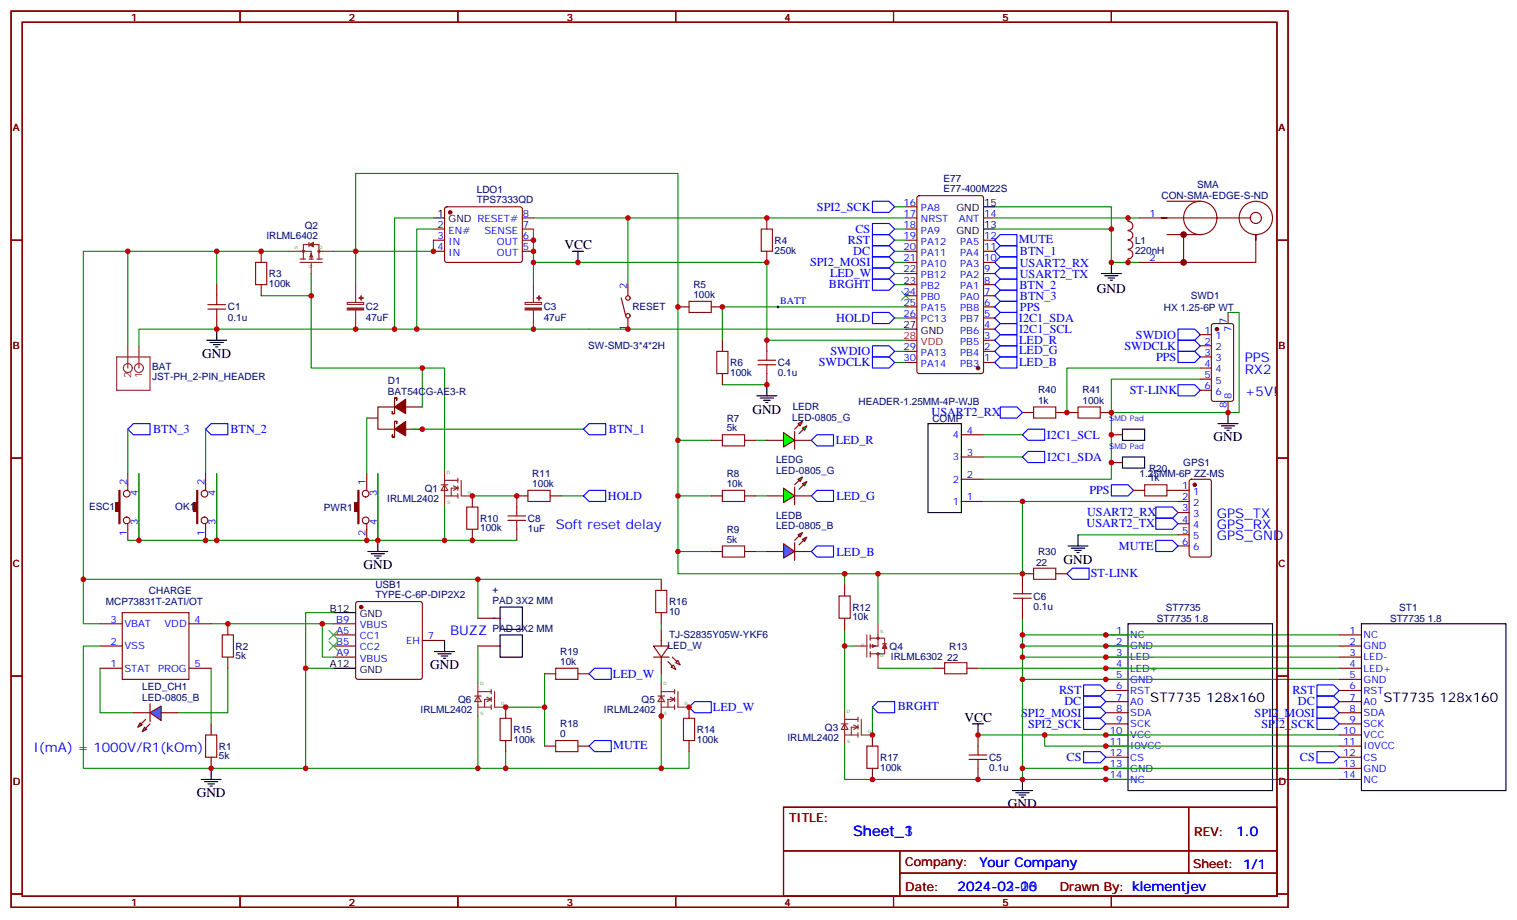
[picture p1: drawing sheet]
<svg xmlns="http://www.w3.org/2000/svg" width="482mm" height="292mm" viewBox="0 0 482 292" stroke-linecap="round" stroke-linejoin="round" font-family="sans-serif">
<g fill="none" stroke="#870000" stroke-width=".35">
<path d="M3.5 3.5h405.4v284.4h-405.4zM7.1 7.1h398.2v277.2h-398.2zM76.2 3.5v3.6M145.3 3.5v3.6M214.5 3.5v3.6M283.6 3.5v3.6M352.8 3.5v3.6M3.5 76.2h3.6M287.5 76.2h3.5M287.5 79.7h3.5M287.5 69.1h3.5M287.5 65.6h3.5"/>
<path d="M287.5 72.7h3.5M291.3 62.3l.4-.2h19.8l.7 .4v55.3l-.5 .7h-20l-.6-.4-.1-55.3zM312.2 76.2h3.5M312.2 79.7h3.5M312.2 69.1h3.5M361.6 69.1h7.1M370.4 69.1h-1.7h28.2M370.4 63.9h10.6M370.4 74.4h10.6M375.7 74.4v8.9M398.6 76.2v-1.8v8.9h-37M405.3 76.2h3.6"/>
<path d="M68.8 90.3v3.5M287.5 97.4h3.5M287.5 93.8h3.5M287.5 90.3h3.5M287.5 86.8h3.5M287.5 83.3h3.5M312.2 97.4h3.5M312.2 93.8h3.5M312.2 90.3h3.5M312.2 86.8h3.5M312.2 83.3h3.5M68.8 100.9v3.5"/>
<path d="M287.5 115h3.5M287.5 111.5h3.5M287.5 100.9h3.5M312.2 115h3.5M312.2 111.5h3.5M312.2 108h3.5M312.2 104.4h3.5M312.2 100.9h3.5M116.4 132.6h3.5M124.5 131.2h.7zM124.5 130.5v.7zM124.5 138.6h.7z"/>
<path d="M124.5 137.9v.7zM125.2 126.3h.7zM125.2 126.3v4.9M125.2 133.7h.7zM125.2 133.7v4.9M125.2 129.1h-5.3v7.1h5.3M125.9 126.3v.7zM125.9 133.7v.7zM128.8 136.2h5.3M128.8 129.1h5.3M305.2 137.9h7M3.5 145.3h3.6"/>
<path d="M40.6 150.3v5.3M44.1 150.3v21.2M65.3 150.3v5.3M68.8 150.3v21.2M116.4 150.3v5.3M119.9 150.3v21.2M164 157.3v3.6M243.4 157.3h5.3M252.2 157.3h5.3M305.2 159.1h7M305.2 152h7M305.2 145h7"/>
<path d="M373.9 155.6h3.6M373.9 159.1h3.6M377.7 152.3l.5-.3h5.6l.7 .5v23.5l-.4 .7h-5.9l-.7-.4v-23.5zM405.3 145.3h3.6M40.6 166.2v5.3M65.3 166.2v5.3M116.4 166.2v5.3M164 167.9v3.6M373.9 162.6h3.6M373.9 166.2h3.6M373.9 169.7h3.6M373.9 173.2h3.6"/>
<path d="M31.7 197.9h7.1M38.8 194.4h21.2v21.1h-21.2zM60 197.9h7M105.8 197.9h7.1M113.1 191.1l.5-.2h19.7l.5 .2 .3 .5v23.2l-.3 .5-.5 .2h-19.7l-.5-.2-.2-.5v-23.2zM209.9 183.8v3.5M209.9 194.4v3.5M209.9 199.7v5.3M324.6 182v3.6M324.6 192.6v3.5M3.5 214.5h3.6M31.7 205h7.1"/>
<path d="M31.7 212h7.1M60 212h7M105.8 201.4h7.1M105.8 205h7.1M105.8 208.5h7.1M134.1 203.2h7M207.4 205h5l-2.5 3.5zM207.4 208.5h5M209.9 208.5v5.3M213.1 211.7l.7-.7 .7 1.4zM214.5 210.3l.7-.7 .7 1.4zM296.3 212h3.6"/>
<path d="M306.9 212h3.5M351 201.4h7.1M351 205h7.1M351 208.5h7.1M351 212h7.1M351 215.5h7.1M351 219.1h7.1M405.3 214.5h3.6M351 222.6h7.1M351 226.1h7.1M351 229.7h7.1M351 233.2h7.1"/>
<path d="M351 236.7h7.1M248.7 256.1h156.6v28.2h-156.6zM351 240.2h7.1M351 243.8h7.1M351 247.3h7.1M377.3 256.1v20.9M248.7 270h156.5M285.6 277h119.6M285.6 270v14.1M3.5 283.6h3.6M76.2 284.3v3.6M145.3 284.3v3.6"/>
<path d="M214.5 284.3v3.6M283.6 284.3v3.6M352.8 284.3v3.6M405.3 283.6h3.6"/>
<circle cx="381" cy="69.1" r="5.3"/>
<circle cx="398.6" cy="69.1" r="1.76"/>
<circle cx="398.6" cy="69.1" r="5.3"/>
<circle cx="40.2" cy="156.6" r="1.06"/>
<circle cx="64.9" cy="156.6" r="1.06"/>
<circle cx="116.1" cy="156.6" r="1.06"/>
<circle cx="40.2" cy="165.1" r="1.06"/>
<circle cx="64.9" cy="165.1" r="1.06"/>
<circle cx="116.1" cy="165.1" r="1.06"/>
</g>
<g fill="none" stroke="#008700" stroke-width=".35">
<path d="M40.6 79.7h-14.1v118.2h5.2M68.8 79.7h-28.2v30M91.7 79.7h-22.9v10.6M137.6 76.2v3.5h-31.8M169.3 69.1h118.2M199.3 69.1v21.2M284 65.6h3.5M284 76.2h3.5M284 79.7h3.5M284 72.7h3.5M315.7 65.6h37.1v7.1M315.7 72.7h37.1v10.6h8.8"/>
<path d="M315.7 69.1h45.9M98.8 93.8v23h35.3v12.3M98.8 86.8v7h-15.9M112.9 90.3v-35.3h102.3v127h52.9v3.6M284 83.3h3.5M284 86.8h3.5M287.5 97.4h-58.2v10.6M134.1 116.8h7v32.8M284 115h3.5M284 111.5h3.5M284 100.9h3.5M40.6 136.2v14.1"/>
<path d="M65.3 136.2v14.1M130.5 136.2h54.7M229.3 122.1h14.1M239.9 139.7h3.5M149.9 157.3h14.1M178.2 157.3h7M215.2 157.3h10.6M239.9 157.3h3.5M373.9 159.1h-49.3v22.9h-45.9M141.1 160.2v11.3M215.2 175h10.6M239.9 175h3.5"/>
<path d="M342.2 169.7h31.7M26.5 183.8h183.4M67 197.9h38.8M102.3 197.9v10.6h3.5M268.1 182h10.6v15.9M268.1 199.7v5.3h3.5M324.6 196.1v5.3M31.7 212v14.1h10.6M67 212v17.7M72.3 212v14.1h-15.9M151.7 205v11.6M209.9 213.8v2.8"/>
<path d="M278.7 212h17.6M310.4 212h114.7M425.1 233.2h-93.5v3.5h93.5"/>
</g>
<path d="M286.1 92.4l2.8 2.9M288.9 92.4l-2.8 2.9" fill="none" stroke="#3c3" stroke-width=".35"/>
<g fill="none" stroke="#00f" stroke-width=".35">
<path d="M276.9 63.9h5.3l1.8 1.7-1.8 1.8h-5.3zM276.9 74.4h5.3l1.8 1.8-1.8 1.8h-5.3zM276.9 78h5.3l1.8 1.7-1.8 1.8h-5.3zM276.9 70.9h5.3l1.8 1.8-1.8 1.7h-5.3zM315.7 79.7l1.8-1.7h5.3v3.5h-5.3zM317.5 74.4h5.3v3.6h-5.3l-1.8-1.8zM276.9 99.1h5.3l1.8 1.8-1.8 1.8h-5.3zM276.9 81.5h5.3l1.8 1.8-1.8 1.7h-5.3zM315.7 90.3l1.8-1.8h5.3v3.6h-5.3zM315.7 97.4l1.8-1.8h5.3v3.5h-5.3zM317.5 81.5h5.3v3.5h-5.3l-1.8-1.7zM317.5 85h5.3v3.5h-5.3l-1.8-1.7z"/>
<path d="M317.5 92.1h5.3v3.5h-5.3l-1.8-1.8zM317.5 99.1h5.3v3.6h-5.3l-1.8-1.8zM276.9 109.7h5.3l1.8 1.8-1.8 1.7h-5.3zM276.9 113.2h5.3l1.8 1.8-1.8 1.8h-5.3zM315.7 104.4l1.8-1.7h5.3v3.5h-5.3zM317.5 106.2h5.3v3.5h-5.3l-1.8-1.7zM317.5 109.7h5.3v3.5h-5.3l-1.8-1.7zM317.5 113.2h5.3v3.6h-5.3l-1.8-1.8zM373.9 104.4h5.3l1.8 1.8-1.8 1.8h-5.3zM373.9 108h5.3l1.8 1.7-1.8 1.8h-5.3zM40.6 136.2l1.7-1.8h5.3v3.5h-5.3zM65.3 136.2l1.7-1.8h5.3v3.5h-5.3z"/>
<path d="M185.2 136.2l1.8-1.8h5.3v3.5h-5.3zM259.3 137.9h5.3v3.6h-5.3l-1.8-1.8zM326.3 136.2h5.3v3.5h-5.3l-1.7-1.8zM373.9 122.1h5.3l1.8 1.7-1.8 1.8h-5.3zM185.2 157.3l1.8-1.7h5.3v3.5h-5.3zM259.3 155.6h5.3v3.5h-5.3l-1.8-1.8zM326.3 143.2h5.3v3.6h-5.3l-1.7-1.8zM259.3 173.2h5.3v3.5h-5.3l-1.8-1.7zM366.9 164.4h5.3l1.7 1.8-1.7 1.7h-5.3zM366.9 160.9h5.3l1.7 1.7-1.7 1.8h-5.3zM344 217.3h5.2l1.8 1.8-1.8 1.7h-5.2zM218.7 224.4l1.8-1.8h5.3v3.5h-5.3z"/>
<path d="M344 224.4h5.2l1.8 1.7-1.8 1.8h-5.2zM344 227.9h5.2l1.8 1.8-1.8 1.7h-5.2zM344 238.5h5.2l1.8 1.7-1.8 1.8h-5.2zM344 220.8h5.2l1.8 1.8-1.8 1.8h-5.2z"/>
</g>
<g fill="none" stroke="#000" stroke-width=".35">
<path d="M181.7 79.7h3.5M183.4 79.7v3.6M312.2 72.7h3.5M312.2 65.6h3.5M349.6 86.8h6.4M350.7 87.5h4.2M351.7 88.2h2.1M352.4 88.9h.7M352.8 83.3v3.5M287.5 104.4h3.5M294.6 134.4h10.6v28.2h-10.6zM386.6 134.4h6.4"/>
<path d="M387.7 135.1h4.2M388.8 135.8h2.1M389.5 136.5h.7M389.8 130.9v3.5M339 173.2h6.4M340.1 173.9h4.2M341.1 174.6h2.2M341.8 175.3h.7M342.2 169.7v3.5M105.8 194.4h7.1M358.1 197.9h45.8v52.9h-45.8zM105.8 212h7.1"/>
</g>
<g fill="#870000" stroke="#870000" stroke-width=".35">
<path d="M125.2 136.2l3.6-2.5v4.6z"/>
<path d="M125.2 129.1l3.6-2.5v4.6z"/>
<path d="M62.4 155.6h.4v10.6h-.4v-3.9h-1v-2.8h1z"/>
<path d="M37.7 155.6h.4v10.6h-.4v-3.9h-1v-2.8h1z"/>
<path d="M113.6 155.6h.3v10.6h-.3v-3.9h-1.1v-2.8h1.1z"/>
<path d="M212 209.9l1.4 1.4z"/>
<path d="M213.4 208.5l1.4 1.4z"/>
<circle cx="379.2" cy="153.8" r=".53"/>
<circle cx="310.4" cy="116.8" r=".53"/>
<circle cx="375.7" cy="74.4" r=".88"/>
<circle cx="375.7" cy="83.3" r=".88"/>
<circle cx="114.7" cy="192.6" r=".53"/>
</g>
<g fill="none" stroke="#a10000" stroke-width=".35">
<path d="M66 98.1h5.6M66 96.7h5.6M68.8 93.8v2.9M68.8 98.1v2.8M161.2 165.1h5.7M161.2 163.7h5.7M164 160.9v2.8M164 165.1v2.8M208.1 187.3h3.6v7.1h-3.6zM321.7 189.8h5.7M321.7 188.4h5.7M324.6 185.6v2.8"/>
<path d="M324.6 189.8v2.8M299.9 210.3h7v3.5h-7z"/>
</g>
<path d="M287.5 108h3.5" fill="none" stroke="#f00" stroke-width=".35"/>
<path d="M246.6 97.4h.7M246.9 97v.7" fill="none" stroke="#000" stroke-width=".32"/>
<g fill="none" stroke="#8c2424" stroke-width=".35">
<path d="M91.7 79.7h7.1v2.5M98.1 77.6l1.4-.7v1.4zM98.1 76.9v1.4M98.8 77.6h-2.5v4.6M98.8 77.6l.7 .4M98.8 77.6l.3 .4M99.1 77.6h2.1v4.6M99.1 77.3l-.3 .3M99.5 77.3l-.7 .3M101.2 79.7h4.6M95.2 82.2h1.8M95.2 83.3h7.1"/>
<path d="M98.1 82.2h1.4M98.4 81.5l.4-1.1 .3 1.1M98.4 81.5h.7M98.4 81.5l.4-.7 .3 .7M98.8 83.3v3.5M98.8 81.1l.3 .4M100.5 82.2h1.8M37 113.2h10.6v10.6h-10.6zM40.6 109.7v7.1M44.1 109.7v7.1M140.1 153.8h2.1M141.1 152.4h4.2"/>
<path d="M141.1 149.6v10.6M141.1 157.3h4.2M141.1 153.8l1.1 1.8h-2.1zM143.9 154.2l1.4 .7M145.3 151.7v1.4M145.3 154.2v1.4M145.3 156.6v1.4M145.3 154.9h-2.1v2.4M145.3 154.9l-1.4 .7M146.4 152.4v4.9h3.5M278.7 197.9v7.1h-2.5M151.7 219.4h4.2"/>
<path d="M151.7 216.6v10.6M155.9 218.7v1.4M157 219.4v5h3.5M209.9 219.4h4.2M209.9 216.6v10.6M214.1 218.7v1.4M215.2 219.4v5h3.5M271.6 205h3.6M275.2 201.4v7.1M276.2 202.5h4.6v2.5M276.2 201.4v1.8M276.2 204.3v1.4"/>
<path d="M276.2 206.7v1.8M276.9 204.6l1.1 .4-1.1 .3M276.9 204.6v.7M276.9 204.6l.7 .4-.7 .3M277.3 205l-.4 .3M278.7 207.4v4.6M280.1 204.3h1.4M280.8 205.3v2.1h-4.6M280.8 204.3l.7 1.4h-1.4zM280.8 205l.4 .7M280.8 205l-.3 .7M280.8 205l.4 .3"/>
<path d="M280.8 205l-.3 .3M150.6 220.8h2.2M151.7 224.4h4.2M151.7 220.8l1.1 1.8h-2.2zM154.5 221.2l1.4 .7M155.9 221.9h-2.1v2.5M155.9 221.2v1.4M155.9 223.7v1.4M155.9 221.9l-1.4 .7M208.8 220.8h2.2M209.9 224.4h4.2M209.9 220.8l1.1 1.8h-2.2z"/>
<path d="M212.7 221.2l1.4 .7M214.1 221.2v1.4M214.1 223.7v1.4M214.1 221.9h-2.1v2.5M214.1 221.9l-1.4 .7"/>
<circle cx="96.3" cy="79.7" r=".35"/>
<circle cx="101.2" cy="79.7" r=".35"/>
<circle cx="40.6" cy="116.8" r="1.41"/>
<circle cx="44.1" cy="116.8" r="1.41"/>
<circle cx="278.7" cy="202.5" r=".35"/>
<circle cx="278.7" cy="207.4" r=".35"/>
</g>
<g fill="#0f0" stroke="#870000" stroke-width=".35">
<path d="M254.7 153.5l1.4-.7-.7 1.4z"/>
<path d="M253.3 152l1.4-.7-.7 1.5z"/>
</g>
<g fill="#870000" stroke="#870000" stroke-width=".35">
<path d="M253.6 155.2l1.5-1.4z"/>
<path d="M252.2 153.8l1.4-1.4z"/>
</g>
<path d="M252.2 154.5v5.7z" fill="#f00" stroke="#870000" stroke-width=".35"/>
<path d="M248.7 154.9l3.5 2.4-3.5 2.2z" fill="#0f0" stroke="#870000" stroke-width=".35"/>
<path d="M248.7 172.5l3.5 2.5-3.5 2.1z" fill="#09f" stroke="#870000" stroke-width=".35"/>
<path d="M252.2 172.2v5.6z" fill="#f00" stroke="#870000" stroke-width=".35"/>
<g fill="#870000" stroke="#870000" stroke-width=".35">
<path d="M252.2 171.5l1.4-1.5z"/>
<path d="M253.6 172.9l1.5-1.4z"/>
</g>
<g fill="#09f" stroke="#870000" stroke-width=".35">
<path d="M253.3 169.7l1.4-.7-.7 1.4z"/>
<path d="M254.7 171.1l1.4-.7-.7 1.4z"/>
</g>
<g fill="none" stroke="#870000" stroke-width=".35">
<path d="M197.2 94.5l1.4 5.7M199.3 90.3v3.5M389.8 99.1v3.6M199.3 100.9v3.5M243.4 108v3.5M243.4 118.5v3.6M381 106.2h3.5M381 109.7h3.5M381 113.2h3.5M381 116.8h3.5M384.8 102.9l.4-.2h5.7l.6 .4 .1 23.5-.5 .7-5.9 .1-.6-.5-.1-23.5zM381 120.3h3.5"/>
<path d="M381 123.8h3.5M389.8 127.4v3.5M243.4 175h5.3M252.2 175h5.3"/>
<circle cx="199.3" cy="94.5" r=".71"/>
<circle cx="199.3" cy="100.2" r=".71"/>
</g>
<g fill="none" stroke="#008700" stroke-width=".35">
<path d="M389.8 99.1h3.5v31.8h-40.5M287.5 104.4h-243.4v5.3M215.2 139.7h10.6M381 120.3h-28.2v31.7h-40.6M44.1 150.3v21.2M68.8 150.3v21.2M40.6 171.5h123.4M105.8 194.4h-8.8v17.6h8.8M209.9 197.9v1.8M31.7 205h-5.2v38.8h134v-5.3M97 212v31.8M425.1 215.5h-100.5v28.3"/>
<path d="M425.1 208.5h-100.5v7M425.1 205h-100.5v3.5M425.1 201.4h-100.5v3.6M151.7 227.2v16.6M209.9 226.1v17.7M218.7 238.5v5.3h-58.2M268.1 236v11.3h56.5M425.1 243.8h-100.5v3.5h100.5"/>
</g>
<g fill="none" stroke="#000" stroke-width=".35">
<path d="M65.6 108h6.4M66.7 108.7h4.2M67.7 109.4h2.1M68.4 110.1h.7M68.8 104.4v3.6M240.2 125.6h6.4M241.3 126.3h4.2M242.4 127h2.1M243.1 127.7h.7M243.4 122.1v3.5M116.8 175h6.3M117.8 175.7h4.3"/>
<path d="M118.9 176.4h2.1M119.6 177.1h.7M119.9 171.5v3.5M137.9 206.7h6.4M139 207.4h4.2M140.1 208.1h2.1M140.8 208.8h.7M141.1 203.2v3.5M308.7 229.7h3.5M310.4 229.7v3.5M63.9 247.3h6.3M64.9 248h4.2"/>
<path d="M66 248.7h2.1M66.7 249.4h.7M67 243.8v3.5M321.4 250.8h6.3M322.4 251.5h4.3M323.5 252.2h2.1M324.2 252.9h.7M324.6 247.3v3.5"/>
</g>
<path d="M240.6 115.7h5.6M240.6 114.3h5.6M243.4 111.5v2.8M243.4 115.7v2.8" fill="none" stroke="#a10000" stroke-width=".35"/>
<circle cx="386.3" cy="104.4" r=".53" fill="#870000" stroke="#870000" stroke-width=".35"/>
<path d="M47.6 226.1l3.6-2.1v4.6z" fill="#09f" stroke="#870000" stroke-width=".35"/>
<path d="M47.6 223.3v5.7z" fill="#f00" stroke="#870000" stroke-width=".35"/>
<g fill="#870000" stroke="#870000" stroke-width=".35">
<path d="M47.6 229.7l-1.4 1.4z"/>
<path d="M46.2 228.2l-1.4 1.5z"/>
</g>
<g fill="#09f" stroke="#870000" stroke-width=".35">
<path d="M45.9 230.7l.7 .7-1.4 .7z"/>
<path d="M44.4 229.3l.8 .7-1.5 .7z"/>
</g>
<path d="M243.4 139.7h5.3M252.2 139.7h5.3M42.3 226.1h5.3M51.2 226.1h5.2" fill="none" stroke="#870000" stroke-width=".35"/>
<path d="M104.4 200l2.8 2.8M104.4 203.6l2.8 2.8M107.2 200l-2.8 2.8M107.2 203.6l-2.8 2.8" fill="none" stroke="#3c3" stroke-width=".35"/>
<path d="M381 116.8h-42.3v14.1" fill="none" stroke="#008700" stroke-width=".35"/>
<g fill="#0f0" stroke="#870000" stroke-width=".35">
<path d="M254.7 135.8l1.4-.7-.7 1.4z"/>
<path d="M253.3 134.4l1.4-.7-.7 1.4z"/>
</g>
<g fill="#870000" stroke="#870000" stroke-width=".35">
<path d="M253.6 137.6l1.5-1.4z"/>
<path d="M252.2 136.2l1.4-1.4z"/>
</g>
<path d="M252.2 136.9v5.6z" fill="#f00" stroke="#870000" stroke-width=".35"/>
<path d="M248.7 137.2l3.5 2.5-3.5 2.1z" fill="#0f0" stroke="#870000" stroke-width=".35"/>
<g fill="none" stroke="#870000" stroke-width=".35">
<path d="M3.5 3.5h405.4v284.4h-405.4zM7.1 7.1h398.2v277.2h-398.2zM76.2 3.5v3.6M145.3 3.5v3.6M214.5 3.5v3.6M283.6 3.5v3.6M352.8 3.5v3.6M3.5 76.2h3.6M82.9 79.7v3.6M137.6 76.2h3.5M137.6 72.7h3.5M137.6 79.7h3.5"/>
<path d="M141.3 65.8l.5-.2h23.3l.5 .2 .2 .5-.1 16.5-.6 .5-23.6-.1-.4-.6v-16.3zM165.8 76.2h3.5M165.8 72.7h3.5M165.8 79.7h3.5M165.8 69.1h3.5M243.4 69.1v3.6M243.4 79.7v3.6M358.1 69.1v1.1a1.41 1.41 0 0 1 1.5 1.5 1.41 1.41 0 0 1-1.5 1.4M358.1 79.3a1.41 1.41 0 0 1 1.5 1.4 1.41 1.41 0 0 1-1.5 1.4M358.1 73.2a1.41 1.41 0 0 1 1.5 1.4 1.41 1.41 0 0 1-1.5 1.4M358.1 76.2a1.41 1.41 0 0 1 1.5 1.4 1.41 1.41 0 0 1-1.5 1.4M405.3 76.2h3.6"/>
<path d="M82.9 90.3v3.5M215.2 97.4h3.5M225.8 97.4h3.5M358.1 82.2v1.1M229.3 108v3.5M229.3 118.5v3.6M225.8 139.7h3.5M236.4 139.7h3.5M324.6 130.9h3.5M335.1 130.9h7.1M349.2 130.9h3.6M352.8 137.9h3.5"/>
<path d="M3.5 145.3h3.6M149.9 157.3v3.6M164 157.3h3.6M174.6 157.3h3.6M225.8 157.3h3.5M236.4 157.3h3.5M352.8 146.8h3.5M359.8 155.6h3.6M370.4 155.6h3.5M405.3 145.3h3.6M149.9 167.9v3.6M225.8 175h3.5"/>
<path d="M236.4 175h3.5M72.3 197.9v3.5M151.7 196.1h7M268.1 185.6v3.5M268.1 196.1v3.6M324.6 182h3.5M335.1 182h3.6M3.5 214.5h3.6M72.3 208.5v3.5M151.7 205h7M172.9 213.8h3.5M183.4 213.8h3.6"/>
<path d="M405.3 214.5h3.6M425.1 205h7.1M425.1 201.4h7.1M425.1 208.5h7.1M425.1 212h7.1M425.1 215.5h7.1M425.1 219.1h7.1M67 229.7v3.5M160.5 224.4v3.5M160.5 235v3.5M172.9 236.7h3.5M183.4 236.7h3.6"/>
<path d="M218.7 224.4v3.5M218.7 235v3.5M276.9 233.2v3.5M310.4 233.2v3.5M425.1 236.7h7.1M425.1 222.6h7.1M425.1 226.1h7.1M425.1 229.7h7.1M425.1 233.2h7.1M67 240.2v3.6M248.7 256.1h156.6v28.2h-156.6zM276.9 243.8v3.5"/>
<path d="M310.4 243.8v3.5M377.3 256.1v20.9M425.1 240.2h7.1M425.1 243.8h7.1M425.1 247.3h7.1M248.7 270h156.5M285.6 277h119.6M285.6 270v14.1M3.5 283.6h3.6M76.2 284.3v3.6M145.3 284.3v3.6M214.5 284.3v3.6"/>
<path d="M283.6 284.3v3.6M352.8 284.3v3.6M405.3 283.6h3.6"/>
</g>
<g fill="none" stroke="#008700" stroke-width=".35">
<path d="M137.6 69.1h-12.4v35.3M137.6 72.7h-5.3v31.7M169.3 72.7v10.6h74.1v24.7h44.1M169.3 83.3v7M284 90.3h3.5M116.4 132.6v17.7M312.2 137.9h12.4M119.9 150.3v21.2M312.2 145h12.4M312.2 159.1h12.4M151.7 183.8v12.3M172.9 213.8v10.6h-12.4"/>
<path d="M268.1 205v20.4M172.9 224.4v12.3M276.9 224.4v8.8M310.4 233.2h21.2"/>
</g>
<g fill="none" stroke="#00f" stroke-width=".35">
<path d="M276.9 85h5.3l1.8 1.8-1.8 1.7h-5.3zM276.9 88.5h5.3l1.8 1.8-1.8 1.8h-5.3zM373.9 111.5h5.3l1.8 1.7-1.8 1.8h-5.3zM317.5 129.1h5.3l1.8 1.8-1.8 1.7h-5.3zM352.8 153.8h5.3l1.7 1.8-1.7 1.7h-5.3zM366.9 171.5h5.3l1.7 1.7-1.7 1.8h-5.3zM338.7 182l1.7-1.7h5.3v3.5h-5.3zM187 213.8l1.7-1.8h5.3v3.5h-5.3zM418 217.3h5.3l1.8 1.8-1.8 1.7h-5.3zM187 236.7l1.7-1.7h5.3v3.5h-5.3zM276.9 224.4l1.8-1.8h5.3v3.5h-5.3zM418 220.8h5.3l1.8 1.8-1.8 1.8h-5.3z"/>
<path d="M418 224.4h5.3l1.8 1.7-1.8 1.8h-5.3zM418 227.9h5.3l1.8 1.8-1.8 1.7h-5.3zM418 238.5h5.3l1.8 1.7-1.8 1.8h-5.3z"/>
</g>
<path d="M137.6 69.1h3.5M356.3 136.2h7.1v3.5h-7.1zM356.3 145h7.1v3.5h-7.1zM158.7 192.6h7.1v7.1h-7.1zM432.2 197.9h45.8v52.9h-45.8zM158.7 201.4h7.1v7.1h-7.1z" fill="none" stroke="#000" stroke-width=".35"/>
<g fill="none" stroke="#8c2424" stroke-width=".35">
<path d="M110.2 96h5.2v.6h-5.2zM112.9 90.3v5.7M112.9 98.4v6M166.7 96h5.2v.6h-5.2zM169.3 90.3v5.7M169.3 98.4v6M267.1 229.7h2.1M268.1 228.2h4.2M268.1 225.4v10.6M268.1 233.2h4.2M268.1 229.7l1.1 1.7h-2.1zM270.9 230l1.4 .7"/>
<path d="M272.3 227.5v1.5M272.3 230v1.4M272.3 232.5v1.4M272.3 230.7h-2.1v2.5M272.3 230.7l-1.4 .7M273.4 228.2v5h3.5"/>
</g>
<g fill="#8c2424" stroke="#8c2424" stroke-width=".35">
<path d="M114.6 93.8l.1 1.5z"/>
<path d="M113.9 94.5l1.5 .1z"/>
<path d="M110.2 97.7h5.2v.7h-5.2z"/>
<path d="M171.1 93.8v1.5z"/>
<path d="M170.4 94.5l1.4 .1z"/>
<path d="M166.7 97.7h5.2v.7h-5.2z"/>
</g>
<circle cx="142.9" cy="67.4" r=".53" fill="#870000" stroke="#870000" stroke-width=".35"/>
<g fill="none" stroke="#a10000" stroke-width=".35">
<path d="M241.7 72.7h3.5v7h-3.5zM81.1 83.3h3.6v7h-3.6zM218.7 95.6h7.1v3.5h-7.1zM227.5 111.5h3.6v7h-3.6zM229.3 137.9h7.1v3.6h-7.1zM328.1 129.1h7v3.5h-7zM342.2 129.1h7v3.5h-7zM167.6 155.6h7v3.5h-7zM229.3 155.6h7.1v3.5h-7.1zM363.4 153.8h7v3.5h-7zM148.2 160.9h3.5v7h-3.5zM229.3 173.2h7.1v3.5h-7.1z"/>
<path d="M266.3 189.1h3.6v7h-3.6zM328.1 180.3h7v3.5h-7zM70.6 201.4h3.5v7.1h-3.5zM176.4 212h7v3.5h-7zM65.3 233.2h3.5v7h-3.5zM158.7 227.9h3.6v7.1h-3.6zM176.4 235h7v3.5h-7zM217 227.9h3.5v7.1h-3.5zM275.2 236.7h3.5v7.1h-3.5zM307.6 239.5h5.7M310.4 236.7v2.8M307.6 240.9h5.7"/>
<path d="M310.4 240.9v2.9"/>
</g>
<g fill="#c00">
<circle cx="352.8" cy="72.7" r=".88"/>
<circle cx="352.8" cy="83.3" r=".88"/>
<circle cx="352.8" cy="130.9" r=".88"/>
<circle cx="389.8" cy="130.9" r=".88"/>
<circle cx="324.6" cy="201.4" r=".88"/>
<circle cx="98.8" cy="93.8" r=".88"/>
<circle cx="141.1" cy="171.4" r=".88"/>
<circle cx="116.4" cy="171.4" r=".88"/>
<circle cx="119.9" cy="171.4" r=".88"/>
<circle cx="215.2" cy="175" r=".88"/>
<circle cx="215.2" cy="157.3" r=".88"/>
<circle cx="215.2" cy="139.7" r=".88"/>
<circle cx="243.4" cy="122.1" r=".88"/>
<circle cx="199.3" cy="69.1" r=".88"/>
<circle cx="112.9" cy="79.7" r=".88"/>
<circle cx="68.8" cy="79.7" r=".88"/>
<circle cx="40.6" cy="79.7" r=".88"/>
<circle cx="102.3" cy="197.9" r=".88"/>
<circle cx="26.5" cy="183.8" r=".88"/>
<circle cx="278.7" cy="182" r=".88"/>
<circle cx="268.1" cy="182" r=".88"/>
<circle cx="68.8" cy="104.4" r=".88"/>
<circle cx="209.9" cy="243.8" r=".88"/>
<circle cx="209.9" cy="227.2" r=".88"/>
<circle cx="151.7" cy="243.8" r=".88"/>
<circle cx="199.3" cy="104.4" r=".88"/>
<circle cx="324.6" cy="243.8" r=".88"/>
<circle cx="324.6" cy="215.5" r=".88"/>
<circle cx="324.6" cy="208.5" r=".88"/>
<circle cx="324.6" cy="205" r=".88"/>
<circle cx="324.6" cy="247.3" r=".88"/>
<circle cx="67" cy="243.8" r=".88"/>
<circle cx="97" cy="243.8" r=".88"/>
<circle cx="97" cy="212" r=".88"/>
<circle cx="358.1" cy="83.3" r=".88"/>
<circle cx="358.1" cy="69.1" r=".88"/>
<circle cx="151.7" cy="183.8" r=".88"/>
<circle cx="160.5" cy="243.8" r=".88"/>
<circle cx="172.9" cy="224.4" r=".88"/>
<circle cx="352.8" cy="137.9" r=".88"/>
<circle cx="352.8" cy="146.8" r=".88"/>
<circle cx="268.1" cy="205" r=".88"/>
<circle cx="112.9" cy="104.4" r=".88"/>
<circle cx="137.6" cy="79.7" r=".88"/>
<circle cx="169.3" cy="79.7" r=".88"/>
<circle cx="125.2" cy="104.4" r=".88"/>
<circle cx="243.4" cy="107.9" r=".88"/>
<circle cx="183.4" cy="83.3" r=".88"/>
<circle cx="169.3" cy="83.3" r=".88"/>
<circle cx="169.3" cy="76.2" r=".88"/>
<circle cx="310.4" cy="247.3" r=".88"/>
<circle cx="310.4" cy="233.2" r=".88"/>
<circle cx="331.6" cy="233.2" r=".88"/>
<circle cx="169.3" cy="104.4" r=".88"/>
<circle cx="132.3" cy="104.4" r=".88"/>
<circle cx="44.1" cy="171.4" r=".88"/>
<circle cx="68.8" cy="171.4" r=".88"/>
<circle cx="65.3" cy="171.4" r=".88"/>
<circle cx="134.1" cy="116.8" r=".88"/>
<circle cx="134.1" cy="136.2" r=".88"/>
<circle cx="324.6" cy="182" r=".88"/>
<circle cx="324.6" cy="159.1" r=".88"/>
<circle cx="338.7" cy="130.9" r=".88"/>
<circle cx="72.3" cy="197.9" r=".88"/>
<circle cx="82.9" cy="79.7" r=".88"/>
<circle cx="229.3" cy="97.4" r=".88"/>
<circle cx="215.2" cy="97.4" r=".88"/>
<circle cx="149.9" cy="157.3" r=".88"/>
<circle cx="149.9" cy="171.4" r=".88"/>
<circle cx="164" cy="157.3" r=".88"/>
<circle cx="276.9" cy="233.2" r=".88"/>
<circle cx="276.9" cy="247.3" r=".88"/>
<circle cx="218.7" cy="224.4" r=".88"/>
<circle cx="160.5" cy="224.4" r=".88"/>
<circle cx="243.4" cy="69.1" r=".88"/>
<circle cx="243.4" cy="83.3" r=".88"/>
<circle cx="351" cy="212" r=".88"/>
<circle cx="351" cy="215.5" r=".88"/>
<circle cx="351" cy="208.5" r=".88"/>
<circle cx="351" cy="205" r=".88"/>
<circle cx="351" cy="201.4" r=".88"/>
<circle cx="351" cy="233.2" r=".88"/>
<circle cx="351" cy="236.7" r=".88"/>
<circle cx="351" cy="243.8" r=".88"/>
<circle cx="351" cy="247.3" r=".88"/>
</g>
<g font-size="4.6" fill="#00f">
<text x="270.8" y="265.1">Sheet_3</text>
<text x="270.8" y="265.1">Sheet_1</text>
</g>
<g font-size="4.2">
<text x="179.2" y="79">VCC</text>
<text x="348.2" y="92.9">GND</text>
<text x="64.2" y="113.6">GND</text>
<text x="238.8" y="131.2">GND</text>
<text x="385.2" y="140.1">GND</text>
<text x="337.6" y="178.9">GND</text>
<text x="115.4" y="180.6">GND</text>
<text x="136.5" y="212.4">GND</text>
<text x="365.1" y="222.6">ST7735 128x160</text>
<text x="439.2" y="222.6">ST7735 128x160</text>
<text x="306.2" y="229">VCC</text>
<text x="62.4" y="252.9">GND</text>
<text x="320" y="256.5">GND</text>
</g>
<g font-size="4.2" fill="#00f">
<text x="395.1" y="115">PPS</text>
<text x="395.1" y="118.5">RX2</text>
<text x="395.1" y="125.6">+5V!</text>
<text x="176.4" y="167.9">Soft reset delay</text>
<text x="386.3" y="167.9">GPS_RX</text>
<text x="386.3" y="164.4">GPS_TX</text>
<text x="386.3" y="171.5">GPS_GND</text>
<text x="142.9" y="201.4">BUZZ</text>
<text x="10.6" y="238.5">I(mA) = 1000V/R1(kOm)</text>
<text x="392.5" y="265.4">1.0</text>
<text x="310.9" y="274.9">Your Company</text>
<text x="304" y="282.7">2024-03-20</text>
<text x="304" y="282.7">2024-02-03</text>
<text x="304" y="282.7">2024-02-16</text>
</g>
<g font-size="3.9" fill="#00f">
<text x="259.3" y="66.8">SPI2_SCK</text>
<text x="269.2" y="77.4">RST</text>
<text x="271.5" y="73.9">CS</text>
<text x="323.4" y="77">MUTE</text>
<text x="270.9" y="80.9">DC</text>
<text x="323.7" y="81">BTN_1</text>
<text x="257.1" y="84.5">SPI2_MOSI</text>
<text x="263.5" y="88">LED_W</text>
<text x="323.7" y="84.6">USART2_RX</text>
<text x="323.7" y="88.1">USART2_TX</text>
<text x="263.1" y="91.5">BRGHT</text>
<text x="323.6" y="91.6">BTN_2</text>
<text x="323.7" y="95.2">BTN_3</text>
<text x="323.7" y="98.7">PPS</text>
<text x="265.5" y="102.2">HOLD</text>
<text x="323.4" y="102.2">I2C1_SDA</text>
<text x="323.5" y="105.7">I2C1_SCL</text>
<text x="360.6" y="107.4">SWDIO</text>
<text x="263.6" y="112.7">SWDIO</text>
<text x="323.5" y="109.3">LED_R</text>
<text x="323.5" y="112.5">LED_G</text>
<text x="356.9" y="110.9">SWDCLK</text>
<text x="259.9" y="116.2">SWDCLK</text>
<text x="323.5" y="116">LED_B</text>
<text x="367" y="114.5">PPS</text>
<text x="358.6" y="125.1">ST-LINK</text>
<text x="48.6" y="137.5">BTN_3</text>
<text x="73.1" y="137.5">BTN_2</text>
<text x="193.2" y="137.5">BTN_1</text>
<text x="295.7" y="132.1">USART2_RX</text>
<text x="265.3" y="141">LED_R</text>
<text x="332.3" y="139.2">I2C1_SCL</text>
<text x="332.4" y="146.3">I2C1_SDA</text>
<text x="193" y="158.5">HOLD</text>
<text x="265.5" y="158.7">LED_G</text>
<text x="345.8" y="156.8">PPS</text>
<text x="344.9" y="167.2">USART2_TX</text>
<text x="345.1" y="163.8">USART2_RX</text>
<text x="265.5" y="176.3">LED_B</text>
<text x="355.2" y="174.4">MUTE</text>
<text x="346.2" y="183.1">ST-LINK</text>
<text x="194.5" y="215">LED_W</text>
<text x="336.2" y="220.3">RST</text>
<text x="410.3" y="220.3">RST</text>
<text x="226.3" y="225.6">LED_W</text>
<text x="285" y="225.4">BRGHT</text>
<text x="324.2" y="227.3">SPI2_MOSI</text>
<text x="337.9" y="223.8">DC</text>
<text x="398.2" y="227.3">SPI2_MOSI</text>
<text x="412" y="223.8">DC</text>
<text x="326.3" y="230.9">SPI2_SCK</text>
<text x="400.4" y="230.9">SPI2_SCK</text>
<text x="194.6" y="237.5">MUTE</text>
<text x="338.6" y="241.5">CS</text>
<text x="412.6" y="241.5">CS</text>
</g>
<g font-size="3.9" fill="#800">
<text x="250.5" y="260.7">TITLE:</text>
<text x="379.1" y="265.4">REV:</text>
<text x="287.4" y="274.9">Company:</text>
<text x="378.7" y="275.5">Sheet: 1/1</text>
<text x="287.4" y="282.6">Date:</text>
<text x="336.4" y="282.7">Drawn By: klementjev</text>
</g>
<g font-size="3.2" fill="#800">
<text x="41.6" y="6.5">1</text>
<text x="110.8" y="6.5">2</text>
<text x="179.9" y="6.5">3</text>
<text x="249.1" y="6.5">4</text>
<text x="318.2" y="6.5">5</text>
<text x="4.1" y="41.6">A</text>
<text x="405.9" y="41.6">A</text>
<text x="4.1" y="110.8">B</text>
<text x="405.9" y="110.8">B</text>
<text x="4.1" y="179.9">C</text>
<text x="405.9" y="179.9">C</text>
<text x="4.1" y="249.1">D</text>
<text x="405.9" y="249.1">D</text>
<text x="41.6" y="287.3">1</text>
<text x="110.8" y="287.3">2</text>
<text x="179.9" y="287.3">3</text>
<text x="249.1" y="287.3">4</text>
<text x="318.2" y="287.3">5</text>
</g>
<g font-size="3.2" fill="#000080">
<text x="299.5" y="57.8">E77</text>
<text x="380" y="59.6">SMA</text>
<text x="151.4" y="64.6">TPS7333QD</text>
<text x="151.4" y="61.2">LDO1</text>
<text x="299.5" y="61">E77-400M22S</text>
<text x="368.7" y="63.2">CON-SMA-EDGE-S-ND</text>
<text x="84.6" y="75.8">IRLML6402</text>
<text x="96.7" y="72.6">Q2</text>
<text x="245.9" y="77.3">R4</text>
<text x="360.3" y="77.3">L1</text>
<text x="245.9" y="80.4">250k</text>
<text x="360.3" y="80.6">220nH</text>
<text x="85.4" y="87.9">R3</text>
<text x="85.4" y="91">100k</text>
<text x="220.1" y="94.5">100k</text>
<text x="220.1" y="91.4">R5</text>
<text x="378" y="94.8">SWD1</text>
<text x="72.3" y="101.7">0.1u</text>
<text x="72.3" y="98.5">C1</text>
<text x="116.1" y="101.7">47uF</text>
<text x="116.1" y="98.4">C2</text>
<text x="172.6" y="101.7">47uF</text>
<text x="172.6" y="98.4">C3</text>
<text x="200.7" y="98.4">RESET</text>
<text x="369.5" y="98.5">HX 1.25-6P WT</text>
<text x="186.7" y="110.6">SW-SMD-3*4*2H</text>
<text x="48.3" y="117.5">BAT</text>
<text x="231.8" y="119.2">100k</text>
<text x="231.8" y="116.1">R6</text>
<text x="246.9" y="119.4">0.1u</text>
<text x="246.9" y="116.1">C4</text>
<text x="48.3" y="120.7">JST-PH_2-PIN_HEADER</text>
<text x="123.1" y="125.2">BAT54CG-AE3-R</text>
<text x="123.1" y="121.9">D1</text>
<text x="329.5" y="124.7">R40</text>
<text x="343.6" y="124.7">R41</text>
<text x="251.6" y="130.1">LEDR</text>
<text x="272.5" y="128.3">HEADER-1.25MM-4P-WJB</text>
<text x="329.5" y="128.1">1k</text>
<text x="343.6" y="128.1">100k</text>
<text x="230.7" y="136.9">5k</text>
<text x="230.7" y="133.8">R7</text>
<text x="251.4" y="133.6">LED-0805_G</text>
<text x="296" y="133.8">COMP</text>
<text x="246.4" y="146.9">LEDG</text>
<text x="364.7" y="149.6">R20</text>
<text x="375.6" y="147.7">GPS1</text>
<text x="168.9" y="154.5">100k</text>
<text x="168.9" y="151.4">R11</text>
<text x="230.7" y="154.5">10k</text>
<text x="230.7" y="151.4">R8</text>
<text x="246.4" y="150.3">LED-0805_G</text>
<text x="361.7" y="151.3">1.25MM-6P ZZ-MS</text>
<text x="364.7" y="152.8">1k</text>
<text x="28.3" y="162">ESC1</text>
<text x="55.7" y="162">OK1</text>
<text x="122.9" y="159.2">IRLML2402</text>
<text x="134.9" y="156">Q1</text>
<text x="102.8" y="162">PWR1</text>
<text x="152.4" y="165.5">R10</text>
<text x="167.6" y="165.5">C8</text>
<text x="246.4" y="167.9">LED-0805_B</text>
<text x="246.4" y="164.6">LEDB</text>
<text x="152.4" y="168.6">100k</text>
<text x="167.6" y="168.8">1uF</text>
<text x="230.7" y="172.2">5k</text>
<text x="230.7" y="169">R9</text>
<text x="328.9" y="179.7">22</text>
<text x="329.5" y="176.1">R30</text>
<text x="33.6" y="192">MCP73831T-2ATI/OT</text>
<text x="47.3" y="188.5">CHARGE</text>
<text x="119.2" y="189.8">TYPE-C-6P-DIP2X2</text>
<text x="119.2" y="186.4">USB1</text>
<text x="156.4" y="191.6">PAD 3X2 MM</text>
<text x="156.4" y="188.2">+</text>
<text x="212.4" y="191.8">R16</text>
<text x="328.1" y="190.2">C6</text>
<text x="156.4" y="197">-</text>
<text x="212.4" y="195.2">10</text>
<text x="270.6" y="196.9">10k</text>
<text x="270.6" y="193.7">R12</text>
<text x="328.1" y="193.4">0.1u</text>
<text x="367.2" y="197.3">ST7735 1.8</text>
<text x="370.1" y="193.8">ST7735</text>
<text x="441.3" y="197.3">ST7735 1.8</text>
<text x="444.2" y="193.8">ST1</text>
<text x="156.4" y="200.4">PAD 3X2 MM</text>
<text x="212.4" y="202.4">TJ-S2835Y05W-YKF6</text>
<text x="74.8" y="209.2">5k</text>
<text x="74.8" y="206.1">R2</text>
<text x="177.8" y="207.7">R19</text>
<text x="211.9" y="206">LED_W</text>
<text x="282.4" y="206.1">Q4</text>
<text x="282.8" y="209.3">IRLML6302</text>
<text x="300.6" y="209.6">22</text>
<text x="301.3" y="206.1">R13</text>
<text x="177.8" y="211">10k</text>
<text x="45.2" y="219">LED_CH1</text>
<text x="45.2" y="222.3">LED-0805_B</text>
<text x="133.5" y="226.3">IRLML2402</text>
<text x="145.4" y="223">Q6</text>
<text x="191.7" y="226.3">IRLML2402</text>
<text x="203.7" y="223">Q5</text>
<text x="163" y="232.6">R15</text>
<text x="177.8" y="233.9">0</text>
<text x="177.8" y="230.7">R18</text>
<text x="221.2" y="232.6">R14</text>
<text x="261.9" y="231.8">Q3</text>
<text x="69.5" y="237.8">R1</text>
<text x="163" y="235.8">100k</text>
<text x="221.2" y="235.8">100k</text>
<text x="249.9" y="235.1">IRLML2402</text>
<text x="69.5" y="240.9">5k</text>
<text x="279.4" y="244.5">100k</text>
<text x="279.4" y="241.4">R17</text>
<text x="314" y="244.6">0.1u</text>
<text x="314" y="241.4">C5</text>
</g>
<g font-size="3.2" fill="#00f">
<text x="286.8" y="65.3">16</text>
<text x="166" y="68.8">8</text>
<text x="286.8" y="68.8">17</text>
<text x="292.3" y="67">PA8</text>
<text x="292.3" y="70.6">NRST</text>
<text x="304.4" y="70.6">ANT</text>
<text x="312.4" y="68.8">14</text>
<text x="364.9" y="68.8">1</text>
<text x="138.9" y="72.3">2</text>
<text x="138.9" y="75.8">3</text>
<text x="142.4" y="74.1">EN#</text>
<text x="142.4" y="77.6">IN</text>
<text x="153.8" y="74.1">SENSE</text>
<text x="157.7" y="77.6">OUT</text>
<text x="166" y="75.8">6</text>
<text x="166" y="72.3">7</text>
<text x="286.8" y="72.3">18</text>
<text x="286.8" y="75.8">19</text>
<text x="292.3" y="74.1">PA9</text>
<text x="292.3" y="77.6">PA12</text>
<text x="304.8" y="77.6">PA5</text>
<text x="312.4" y="75.8">12</text>
<text x="138.9" y="79.4">4</text>
<text x="142.4" y="81.1">IN</text>
<text x="157.7" y="81.1">OUT</text>
<text x="166" y="79.4">5</text>
<text x="286.8" y="79.4">20</text>
<text x="286.8" y="82.9">21</text>
<text x="292.3" y="81.1">PA11</text>
<text x="304.8" y="81.1">PA4</text>
<text x="312.4" y="82.9">10</text>
<text x="312.4" y="79.4">11</text>
<text x="364.9" y="82.9">2</text>
<text x="286.8" y="86.4">22</text>
<text x="286.8" y="90">23</text>
<text x="292.3" y="84.7">PA10</text>
<text x="292.3" y="88.2">PB12</text>
<text x="304.8" y="88.2">PA2</text>
<text x="304.8" y="84.7">PA3</text>
<text x="312.4" y="90">8</text>
<text x="312.4" y="86.4">9</text>
<text x="199" y="91.7" transform="rotate(-90 199 91.7)">2</text>
<text x="286.8" y="93.5">24</text>
<text x="292.3" y="91.7">PB2</text>
<text x="292.3" y="95.3">PB0</text>
<text x="304.8" y="95.3">PA0</text>
<text x="304.8" y="91.7">PA1</text>
<text x="312.4" y="93.5">7</text>
<text x="247.6" y="96.5">BATT</text>
<text x="286.8" y="97">25</text>
<text x="286.8" y="100.5">26</text>
<text x="292.3" y="98.8">PA15</text>
<text x="304.8" y="98.8">PB8</text>
<text x="312.4" y="100.5">5</text>
<text x="312.4" y="97">6</text>
<text x="199" y="105" transform="rotate(-90 199 105)">1</text>
<text x="292.3" y="102.3">PC13</text>
<text x="304.8" y="105.8">PB6</text>
<text x="304.8" y="102.3">PB7</text>
<text x="312.4" y="107.6">3</text>
<text x="312.4" y="104.1">4</text>
<text x="382.3" y="105.8">1</text>
<text x="385.8" y="107.6">1</text>
<text x="389.5" y="102.7" transform="rotate(-90 389.5 102.7)">7</text>
<text x="390.9" y="105.4" transform="rotate(-90 390.9 105.4)">7</text>
<text x="286.8" y="111.1">29</text>
<text x="292.3" y="112.9">PA13</text>
<text x="304.8" y="112.9">PB4</text>
<text x="304.8" y="109.4">PB5</text>
<text x="312.4" y="111.1">2</text>
<text x="382.3" y="109.4">2</text>
<text x="382.3" y="112.9">3</text>
<text x="385.8" y="111.1">2</text>
<text x="286.8" y="114.7">30</text>
<text x="292.3" y="116.4">PA14</text>
<text x="304.8" y="116.4">PB3</text>
<text x="312.4" y="114.7">1</text>
<text x="382.3" y="116.4">4</text>
<text x="382.3" y="119.9">5</text>
<text x="385.8" y="114.7">3</text>
<text x="385.8" y="118.2">4</text>
<text x="382.3" y="123.5">6</text>
<text x="385.8" y="121.7">5</text>
<text x="385.8" y="125.2">6</text>
<text x="389.5" y="129.4" transform="rotate(-90 389.5 129.4)">8</text>
<text x="390.9" y="126.6" transform="rotate(-90 390.9 126.6)">8</text>
<text x="306.9" y="137.6">4</text>
<text x="302.4" y="139">4</text>
<text x="302.4" y="146.1">3</text>
<text x="306.9" y="144.6">3</text>
<text x="40.2" y="153.8" transform="rotate(-90 40.2 153.8)">2</text>
<text x="64.9" y="153.8" transform="rotate(-90 64.9 153.8)">2</text>
<text x="116.1" y="153.8" transform="rotate(-90 116.1 153.8)">1</text>
<text x="302.4" y="153.1">2</text>
<text x="306.9" y="151.7">2</text>
<text x="375.3" y="155.2">1</text>
<text x="43.7" y="157.3" transform="rotate(-90 43.7 157.3)">4</text>
<text x="68.4" y="157.3" transform="rotate(-90 68.4 157.3)">4</text>
<text x="119.6" y="157.3" transform="rotate(-90 119.6 157.3)">3</text>
<text x="302.4" y="160.2">1</text>
<text x="306.9" y="158.8">1</text>
<text x="375.3" y="158.8">2</text>
<text x="378.8" y="157">1</text>
<text x="378.8" y="160.5">2</text>
<text x="43.7" y="166.4" transform="rotate(-90 43.7 166.4)">3</text>
<text x="68.4" y="166.4" transform="rotate(-90 68.4 166.4)">3</text>
<text x="119.6" y="166.4" transform="rotate(-90 119.6 166.4)">4</text>
<text x="375.3" y="162.3">3</text>
<text x="375.3" y="165.8">4</text>
<text x="378.8" y="164">3</text>
<text x="378.8" y="167.6">4</text>
<text x="40.2" y="169.9" transform="rotate(-90 40.2 169.9)">1</text>
<text x="64.9" y="169.9" transform="rotate(-90 64.9 169.9)">1</text>
<text x="116.1" y="169.9" transform="rotate(-90 116.1 169.9)">2</text>
<text x="375.3" y="169.3">5</text>
<text x="375.3" y="172.9">6</text>
<text x="378.8" y="171.1">5</text>
<text x="378.8" y="174.6">6</text>
<text x="35" y="197.6">3</text>
<text x="61.7" y="197.6">4</text>
<text x="106.8" y="197.6">B9</text>
<text x="39.5" y="199">VBAT</text>
<text x="52.2" y="199">VDD</text>
<text x="106.8" y="201.1">A5</text>
<text x="114.2" y="199.3">VBUS</text>
<text x="114.2" y="202.8">CC1</text>
<text x="135.8" y="202.8">7</text>
<text x="354.3" y="201.1">1</text>
<text x="358.8" y="202.5">NC</text>
<text x="428.4" y="201.1">1</text>
<text x="432.9" y="202.5">NC</text>
<text x="35" y="204.6">2</text>
<text x="39.5" y="206">VSS</text>
<text x="106.8" y="204.6">B5</text>
<text x="106.8" y="208.1">A9</text>
<text x="114.2" y="206.4">CC2</text>
<text x="114.2" y="209.9">VBUS</text>
<text x="129" y="204.3">EH</text>
<text x="354.3" y="204.6">2</text>
<text x="354.3" y="208.1">3</text>
<text x="358.8" y="206">GND</text>
<text x="358.8" y="209.6">LED-</text>
<text x="428.4" y="204.6">2</text>
<text x="428.4" y="208.1">3</text>
<text x="432.9" y="206">GND</text>
<text x="432.9" y="209.6">LED-</text>
<text x="35" y="211.7">1</text>
<text x="39.5" y="213.1">STAT</text>
<text x="50.2" y="213.1">PROG</text>
<text x="61.7" y="211.7">5</text>
<text x="354.3" y="211.7">4</text>
<text x="354.3" y="215.2">5</text>
<text x="358.8" y="213.1">LED+</text>
<text x="428.4" y="211.7">4</text>
<text x="428.4" y="215.2">5</text>
<text x="432.9" y="213.1">LED+</text>
<text x="354.3" y="218.7">6</text>
<text x="358.8" y="216.6">GND</text>
<text x="358.8" y="220.1">RST</text>
<text x="428.4" y="218.7">6</text>
<text x="432.9" y="216.6">GND</text>
<text x="432.9" y="220.1">RST</text>
<text x="354.3" y="222.3">7</text>
<text x="354.3" y="225.8">8</text>
<text x="358.8" y="223.7">A0</text>
<text x="358.8" y="227.2">SDA</text>
<text x="428.4" y="222.3">7</text>
<text x="428.4" y="225.8">8</text>
<text x="432.9" y="223.7">A0</text>
<text x="432.9" y="227.2">SDA</text>
<text x="352.3" y="232.8">10</text>
<text x="354.3" y="229.3">9</text>
<text x="358.8" y="230.7">SCK</text>
<text x="426.4" y="232.8">10</text>
<text x="428.4" y="229.3">9</text>
<text x="432.9" y="230.7">SCK</text>
<text x="352.3" y="236.4">11</text>
<text x="352.3" y="239.9">12</text>
<text x="358.8" y="234.2">VCC</text>
<text x="358.8" y="237.8">I0VCC</text>
<text x="426.4" y="236.4">11</text>
<text x="426.4" y="239.9">12</text>
<text x="432.9" y="234.2">VCC</text>
<text x="432.9" y="237.8">I0VCC</text>
<text x="352.3" y="243.4">13</text>
<text x="358.8" y="241.3">CS</text>
<text x="358.8" y="244.8">GND</text>
<text x="426.4" y="243.4">13</text>
<text x="432.9" y="241.3">CS</text>
<text x="432.9" y="244.8">GND</text>
<text x="352.3" y="246.9">14</text>
<text x="358.8" y="248.4">NC</text>
<text x="426.4" y="246.9">14</text>
<text x="432.9" y="248.4">NC</text>
</g>
<g font-size="3.2">
<text x="312.4" y="65.3">15</text>
<text x="138.9" y="68.8">1</text>
<text x="142.4" y="70.6">GND RESET#</text>
<text x="303.6" y="67">GND</text>
<text x="303.6" y="74.1">GND</text>
<text x="312.4" y="72.3">13</text>
<text x="286.8" y="104.1">27</text>
<text x="292.3" y="105.8">GND</text>
<text x="104.7" y="194">B12</text>
<text x="114.2" y="195.8">GND</text>
<text x="104.7" y="211.7">A12</text>
<text x="114.2" y="213.4">GND</text>
</g>
<g font-size="3.2" fill="#f00">
<text x="286.8" y="107.6">28</text>
<text x="292.3" y="109.4">VDD</text>
</g>
<g font-size="3.2" fill="#8d2323">
<text x="41.6" y="119.8" transform="rotate(-90 41.6 119.8)">2</text>
<text x="45.2" y="119.8" transform="rotate(-90 45.2 119.8)">1</text>
</g>
<g font-size="2.5" fill="#00f">
<text x="352.1" y="133.7">SMD Pad</text>
<text x="352.1" y="142.5">SMD Pad</text>
</g>
<g font-size="1.4" fill="#238d23">
<text x="94.5" y="79" transform="rotate(-90 94.5 79)">S</text>
<text x="102.3" y="79" transform="rotate(-90 102.3 79)">D</text>
<text x="99.1" y="85" transform="rotate(-90 99.1 85)">G</text>
<text x="141.8" y="150.3">D</text>
<text x="141.9" y="159.8">S</text>
<text x="148.5" y="156.6">G</text>
<text x="279.4" y="200.7">S</text>
<text x="273.4" y="205.3">G</text>
<text x="279.4" y="208.5">D</text>
<text x="152.4" y="217.3">D</text>
<text x="210.6" y="217.3">D</text>
<text x="152.5" y="226.8">S</text>
<text x="159.1" y="223.7">G</text>
<text x="210.7" y="226.8">S</text>
<text x="217.3" y="223.7">G</text>
<text x="268.8" y="226.1">D</text>
<text x="275.5" y="232.5">G</text>
<text x="268.9" y="235.7">S</text>
</g>
</svg>
